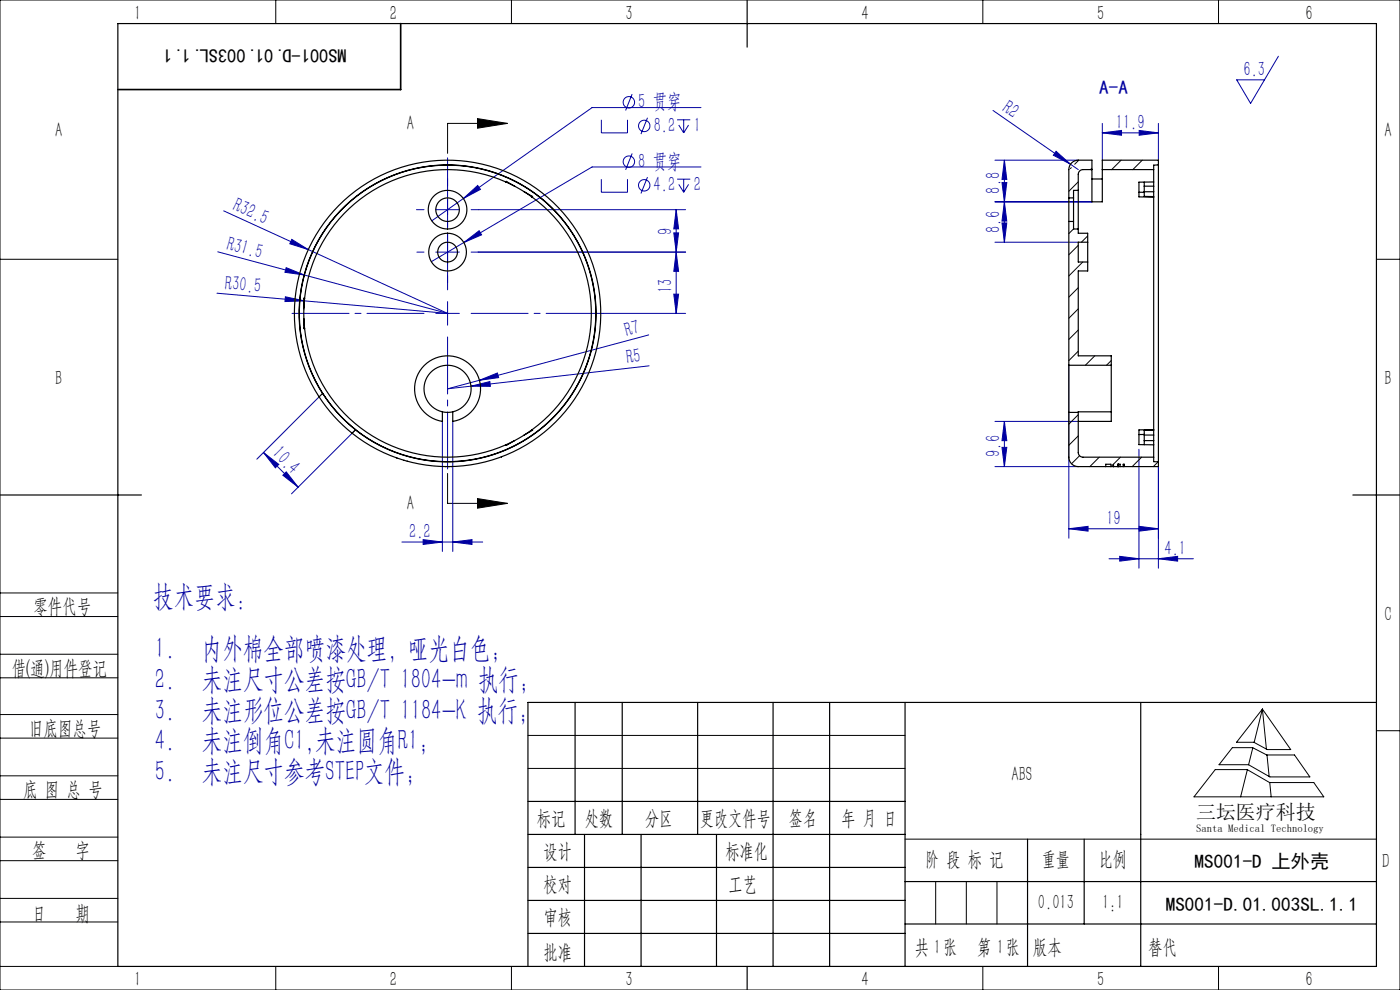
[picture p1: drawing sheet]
<svg xmlns="http://www.w3.org/2000/svg" width="297mm" height="210mm" viewBox="0 0 297 210" stroke-linecap="round" stroke-linejoin="round" font-family="sans-serif">
<g fill="none" stroke="#0000a0" stroke-width=".21">
<path d="M134.1 20l-1.4 3.4M271.2 11.9l-5.9 10-2.9-5h5.9M127.6 38v2.8h5.5v-2.8M127.6 25.4v2.8h5.5v-2.8M134.1 32.6l-1.4 3.4M137.4 37.6l-1.4 3.4M137.4 25l-1.4 3.4M143.7 25.4h2.7M143.7 38h2.7M144 26.5l1 1.7M144 39.1l1 1.7M145 25.4v2.8"/>
<path d="M145 38v2.8M146.1 26.5l-1.1 1.7M146.1 39.1l-1.1 1.7M148.7 22.8h-23.1l-27.3 19.3M148.7 35.4h-23.1l-34.1 20.1M210.7 23.4l18 12.6M211.1 34h17.6M212.6 38.7h1l-.5 4.1zM213.1 34v17.4M213.1 34l.5 4.1h-1zM224 32.1l3.1 2.7-3.6-1.9zM233.8 28.2l4.1-.5v1z"/>
<path d="M233.8 28.2h11.9M233.8 26.2v7.8M241.7 27.7l4 .5-4 .5zM245.7 26.2v7.8M46.2 53.4l18.3 4.9M47.5 44.7l17.9 8.2M60.7 56.8l3.8 1.5-4.1-.5zM61.9 50.8l3.5 2.1-3.9-1.2zM64.5 58.3l30.4 8.2M65.4 52.9l29.5 13.6M92.4 53.5h5M92.4 44.5h5"/>
<path d="M94.9 42v5M94.9 51v5M98.3 42.1l3-2.8 .6 .9zM98.3 42.1l-6.7 4.7M98.4 51.4l3.3-2.5 .5 .9zM101.4 53.5h44M101.5 44.5h43.9M142.9 49.4h1.1l-.6 4.1zM143.4 44.5v22M143.4 44.5l.6 4.1h-1.1zM143.4 53.5l.6 4.1h-1.1zM211.1 42.8h20.5"/>
<path d="M211.1 51.4h17.6M212.6 47.3h1l-.5 4.1zM213.1 42.8l.5 4.1h-1zM46 62.2l18.6 1.6M60.5 63l4.1 .8-4.1 .2zM64.6 63.8l30.3 2.7M64.6 63.2l-.1 2.6M92.4 66.5h5M94.9 64v5M127.9 66.5h17.5M137.6 71l-42.7 11.5 42.8-4.9M142.9 62.4h1.1l-.6 4.1z"/>
<path d="M226.7 77.5v36.7M55.9 96l3.2 2.5-.7 .7zM55.9 96l7.4 7.3M67.7 84.2l-13.2 13.2M75.4 91.2l-13.6 13.6M93.8 89.4v27.6M96 89.4v27.6M99.9 81.9l4-1 .1 1.1zM101.7 80.7l3.8-1.6 .3 1zM211.1 89.4h17.6M211.1 99h17.6M212.6 94.9h1l-.5 4.1z"/>
<path d="M213.1 89.4v9.6M213.1 89.4l.5 4.1h-1zM241.6 95.3v25.2M245.7 99v21.5M60 100.8l.7-.7 2.6 3.2zM85.3 115h17.1M89.8 114.5l4 .5-4 .5zM96 115l4.1-.5v1zM226.7 112.2l4.1-.5v1zM226.7 112.2h19M235.3 118.5h17.9M237.5 118l4.1 .5-4.1 .5z"/>
<path d="M241.7 111.7l4 .5-4 .5zM245.7 118.5l4.1-.5v1z"/>
<circle cx="133.4" cy="21.7" r="1.21"/>
<circle cx="133.4" cy="34.3" r="1.21"/>
<circle cx="136.7" cy="39.3" r="1.21"/>
<circle cx="136.7" cy="26.7" r="1.21"/>
</g>
<g fill="none" stroke="#000" stroke-width=".21">
<path d="M0 0h297v210h-297zM58.5 0v5M108.5 0v5M208.5 0v5M258.5 0v5M101.3 25.2l6.3 1-6.3 1zM107.6 26.2h-12.7v6.3M0 55h25M292 55h5M94.9 100.4v6.4h12.7M101.3 105.8l6.3 1-6.3 1zM0 138.8h25"/>
<path d="M0 125.8h25M0 130.8h25M0 143.8h25M0 156.6h25M0 151.6h25M112 156h80M261.4 158.6h4.3l3 1.5h5.9l3.3 4.7h-8.5l-4.5-2.6h-6.3zM265.8 158.6l-.9 3.6M267.8 150.4l6 8.6h-5l-2.8-1.5h-3.7zM267.8 150.4l-1.7 7.1M267.8 150.4l.9 8.5M292 155h5"/>
<path d="M0 169.6h25M0 164.6h25M0 177.6h25M112 163h80M192 178h100M257.8 163.2h6.8l4.7 2.8h9.4l2.1 3h-27.5zM264.6 163.3l-1.4 5.7M268.8 160.1l.4 4.6M269.4 166l.3 3M0 182.6h25M0 190.6h25M0 195.6h25"/>
<path d="M198.5 187v9M205 187v9M211.5 187v9M0 205h25M58.5 205v5M108.5 205v5M208.5 205v5M258.5 205v5"/>
</g>
<path d="M94.9 39.5v-1.6M89.9 53.5h-1.5M89.9 44.5h-1.6M94.9 48.5v-1.5M94.9 58.5v1.5M94.9 49.5v1.6M99.9 53.5h1.5M99.9 44.5h1.6" fill="none" stroke="#0000a0" stroke-width=".21" stroke-dasharray="30.5 1.3 1.3 1.3"/>
<path d="M89.9 66.5h-28M94.9 61.5v-28M94.9 71.5v28M99.9 66.5h28" fill="none" stroke="#0000a0" stroke-width=".21" stroke-dasharray="30.5 1.3 1.3 1.3" stroke-dashoffset="18.4"/>
<g fill="none" stroke="#000" stroke-width=".25">
<path d="M25 5h267v200h-267zM158.5 0v10M0 105h30M287 105h10M122 149v28M132 149v28M148 149v28M164 149v56M176 149v56M192 149v56M242 149v56M292 149h-180v56"/>
<path d="M112 170h80M112 177h80M124 177v28M136 177v28M152 177v28M218 178v27M230 178v18M112 184h80M112 191h80M112 198h80M192 187h100M192 196h100"/>
<path d="M158.5 205v5"/>
</g>
<path d="M85 5v14h-60" fill="none" stroke="#000" stroke-width=".35"/>
<path d="M101.3 25.2l6.3 1-6.3 1zM101.3 105.8l6.3 1-6.3 1z" fill="#000"/>
<g fill="#0000a0">
<path d="M224 32.1l3.1 2.7-3.6-1.9z"/>
<path d="M61.9 50.8l3.5 2.1-3.9-1.2z"/>
<path d="M60.7 56.8l3.8 1.5-4.1-.5z"/>
<path d="M60.5 63l4.1 .8-4.1 .2z"/>
<path d="M99.9 81.9l4-1 .1 1.1z"/>
<path d="M101.7 80.7l3.8-1.6 .3 1z"/>
<path d="M98.3 42.1l3.6-1.9-.6-.9zM98.4 51.4l3.8-1.6-.5-.9zM226.7 112.2l4.1-.5v1zM241.7 111.7l4 .5-4 .5zM233.8 28.2l4.1-.5v1zM241.7 27.7l4 .5-4 .5zM237.5 118l4.1 .5-4.1 .5zM245.7 118.5l4.1-.5v1z"/>
<path d="M142.9 49.4h1.1l-.6 4.1zM143.4 44.5l.6 4.1h-1.1z"/>
<path d="M143.4 53.5l.6 4.1h-1.1zM142.9 62.4h1.1l-.6 4.1zM213.1 34l.5 4.1h-1zM212.6 38.7h1l-.5 4.1zM213.1 42.8l.5 4.1h-1zM212.6 47.3h1l-.5 4.1zM213.1 89.4l.5 4.1h-1zM212.6 94.9h1l-.5 4.1z"/>
<path d="M55.9 96l3.2 2.5-.7 .7zM60 100.8l.7-.7 2.6 3.2z"/>
<path d="M89.8 114.5l4 .5-4 .5zM96 115l4.1-.5v1z"/>
</g>
<g fill="none" stroke="#000" stroke-width=".25">
<path d="M107.3 38.6a30.5 30.5 0 0 0-42.7 24.6M107.3 38.6l.1-.1 1.8 1M107.3 38.6h.1M107.4 38.6l1.8 .9M107.5 38.5l-.1 .1M109.2 39.5l2 1.2M231.6 36h-1.9a1 1 0 0 0-1 1v3.4M231.6 36v-2h-2.9a2 2 0 0 0-2 2v6M231.6 36v6.8h2.2v-6.8M231.6 38h2.2M233.8 36h10.9M242.7 39.5v1.2"/>
<path d="M242.7 39.5h2M242.7 38.6v.9M244.7 38.6h-3.1v3.2h3.1M244.7 36v2.6M244.7 39.5v1.2M244.7 38.6v.9M245.7 35v63M245.7 35h-1v1M245.7 35v-1h-11.9v2M111.2 40.7l1.6 1.1M111.2 40.7l1.8 1-.1 .1M112.8 41.8h.1"/>
<path d="M112.9 41.6l-.1 .2M112.9 41.8a30.5 30.5 0 0 1 0 49.3M226.7 42v5M226.7 47v30.5M226.7 42h1M226.7 47h1M227.7 42v5M227.7 47v1.6h1M228.7 40.4v8.2M228.7 48.6v.9h2v1.9M228.7 40.4h-1v1.6M230.7 51.4v4.2"/>
<path d="M230.7 51.4h-2v4.2h2M230.7 55.6v1.9h-2v18h7v2M241.6 40.8h1.1M242.7 40.7v1h2M242.7 40.7h2M244.7 41.8v49.3M244.7 40.7v1.1M64.5 65.3v2.4M64.5 67.7l.1 1.9M64.5 67.7v2h.1M64.5 69.6h.1M64.5 63.4h.1"/>
<path d="M64.6 63.4l-.1 1.9M64.6 69.6v.1M64.6 69.7a30.5 30.5 0 0 0 42.7 24.7M64.6 63.2h-.1v2.1M64.6 63.2v.2M226.7 77.5v10M226.7 77.5h9M235.7 77.5v9.9M67.7 84.2a32.5 32.5 0 0 1 22.1-49.8 32.5 32.5 0 0 1 36.6 40.3 32.5 32.5 0 0 1-51.7 17.2M67.7 84.2l.7-.8a31.5 31.5 0 0 0 7 7.8M67.7 84.2a32.5 32.5 0 0 0 7 7.7M68.4 83.5a31.5 31.5 0 0 1 21.6-48.1 31.5 31.5 0 0 1 35.4 39.1 31.5 31.5 0 0 1-50 16.7"/>
<path d="M75.4 91.2l-.7 .7M84.2 97.1h.1M85.7 97.6h.1M86.4 97.8h.1M93.8 87.4a5 5 0 0 1-3-7.7 5 5 0 0 1 8.3 0 5 5 0 0 1-3.1 7.7M93.8 87.4v2a7 7 0 0 1-4.7-10.7 7 7 0 0 1 11.7 0 7 7 0 0 1-4.8 10.7v-2M93.8 87.4l1.1 .1 1.1-.1M94.5 99h.1M94.9 99h.1M95.3 99h-.1M95.8 99h-.1M106.4 96.9h-.1"/>
<path d="M106.4 96.9h.1M107.4 94.3l-.1 .1M107.4 94.3l.1 .1M109.2 93.5l-1.8 .8M109.2 93.5l-1.8 1-.1-.1M111.2 92.3l-2 1.2M112.8 91.2l-1.6 1.1M112.8 91.2l.1 .1M112.9 91.1l.1 .2-1.8 1M112.9 91.1l-.1 .1M226.7 87.5v9.5a2 2 0 0 0 2 2h5.9M226.7 87.5h2"/>
<path d="M228.7 87.5v8.5a1 1 0 0 0 1 1h15M234.6 99v-.5h1.1v.5M235.7 99h-1.1M235.7 99h1.4M235.7 87.4h-7v.1M235.7 87.4v2h-7M236.2 98.5v.5v-.5M237.1 99v-.5h.2v.5M237.2 98.5v.4l-.1 .1M237.3 99v-.5h.3v.5M237.3 99h.3M237.6 99h.7"/>
<path d="M238.3 99h.1M238.4 98.9l-.1 .1M238.5 98.9h-.1M242.7 92.3v1.2M242.7 93.5v.8M242.7 93.5h2M242.7 92.2h-1.1M242.7 92.3h2M244.7 91.1l-3.1 .1v3.1l3.1 .1M244.7 94.4v2.6M244.7 92.3v1.2M244.7 91.1v1.2"/>
<path d="M244.7 93.5v.9M244.7 97v.9l1 .1M244.7 91.3h-2v1M245.7 98v1h-7.2v-.5h-.2v.5"/>
<circle cx="94.9" cy="53.5" r="4"/>
<circle cx="94.9" cy="53.5" r="2.1"/>
<circle cx="94.9" cy="44.5" r="2.5"/>
<circle cx="94.9" cy="44.5" r="4.1"/>
<circle cx="94.9" cy="66.5" r="31.4"/>
</g>
<g fill="none" stroke="#000" stroke-width=".21">
<path d="M227.3 35.6l-.2 .2M228.7 38.6l-2 2M228.9 34l-.9 .8M231.6 35.7l-.3 .3M237.8 34l-2 2M242.3 34l-2 2M227.7 48.6l-1 1M228.7 52l-2 2M229.7 55.6l-3 2.9M230.7 50l-1.3 1.4M228.7 61l-2 2M228.7 65.5l-2 2"/>
<path d="M228.7 70l-2 2M228.7 74.5l-2 2M232.3 75.5l-2 2M235.7 76.5l-1 1M228.7 88l-2 2M228.7 92.5l-2 2M229 96.7l-1.7 1.7M233.2 97l-2 2M236.1 98.6l-.4 .4M237.7 97l-1.4 1.4M242.2 97l-2 2M245.7 98l-1 1"/>
</g>
<g font-size="6.3" fill="#0000a0">
<text x="32.5" y="128.6">技术要求：</text>
<text x="32.8" y="139.6">1.</text>
<text x="42.8" y="139.6">内外棉全部喷漆处理，哑光白色；</text>
<text x="32.8" y="146.1">2.</text>
<text x="42.8" y="146.1">未注尺寸公差按GB/T 1804-m 执行；</text>
<text x="32.8" y="152.6">3.</text>
<text x="42.8" y="152.6">未注形位公差按GB/T 1184-K 执行；</text>
<text x="32.8" y="159.1">4.</text>
<text x="42.8" y="159.1">未注倒角C1,未注圆角R1;</text>
<text x="32.8" y="165.6">5.</text>
<text x="42.8" y="165.6">未注尺寸参考STEP文件；</text>
</g>
<g font-size="4.4">
<text x="28.5" y="4.1">1</text>
<text x="82.7" y="4.1">2</text>
<text x="132.7" y="4.1">3</text>
<text x="182.7" y="4.1">4</text>
<text x="232.7" y="4.1">5</text>
<text x="277" y="4.1">6</text>
<text x="11.7" y="29.1">A</text>
<text x="86.3" y="27.6">A</text>
<text x="293.7" y="29.1">A</text>
<text x="11.7" y="81.6">B</text>
<text x="293.7" y="81.6">B</text>
<text x="86.3" y="108.2">A</text>
<text x="7.1" y="130.1">零件代号</text>
<text x="293.7" y="131.6">C</text>
<text x="2.5" y="143.2">借(通)用件登记</text>
<text x="6.2" y="155.8">旧底图总号</text>
<text x="214.6" y="165.6">ABS</text>
<text x="4.9" y="168.9">底 图 总 号</text>
<text x="113.9" y="174.9">标记</text>
<text x="124.1" y="174.9">处数</text>
<text x="136.9" y="174.9">分区</text>
<text x="148.5" y="174.9">更改文件号</text>
<text x="167.4" y="174.9">签名</text>
<text x="178.5" y="174.9">年 月 日</text>
<text x="6.8" y="181.9">签</text>
<text x="16" y="181.9">字</text>
<text x="115.3" y="181.9">设计</text>
<text x="153.9" y="181.9">标准化</text>
<text x="196.3" y="183.7">阶 段 标 记</text>
<text x="221" y="183.7">重量</text>
<text x="233.1" y="183.7">比例</text>
<text x="293.2" y="184.1">D</text>
<text x="115.3" y="189">校对</text>
<text x="154.6" y="189">工艺</text>
<text x="6.8" y="195.2">日</text>
<text x="16" y="195.2">期</text>
<text x="115.3" y="196">审核</text>
<text x="220.2" y="192.7">0.013</text>
<text x="233.8" y="192.7">1:1</text>
<text x="115.3" y="203.4">批准</text>
<text x="194" y="202.4">共 张</text>
<text x="198.1" y="202.4">1</text>
<text x="207.3" y="202.4">第 张</text>
<text x="211.5" y="202.4">1</text>
<text x="219.1" y="202.4">版本</text>
<text x="28.5" y="209.1">1</text>
<text x="82.7" y="209.1">2</text>
<text x="132.7" y="209.1">3</text>
<text x="182.7" y="209.1">4</text>
<text x="232.7" y="209.1">5</text>
<text x="277" y="209.1">6</text>
</g>
<g font-size="4.4" fill="#0000a0">
<text x="263.8" y="16.1">6.3</text>
<text x="135.4" y="23">5 贯穿</text>
<text x="212.4" y="23.6" transform="rotate(35 212.4 23.6)">R2</text>
<text x="138.7" y="28">8.2</text>
<text x="147.2" y="28">1</text>
<text x="236.7" y="27.3">11.9</text>
<text x="135.4" y="35.6">8 贯穿</text>
<text x="138.7" y="40.6">4.2</text>
<text x="147.2" y="40.6">2</text>
<text x="212.2" y="41.1" transform="rotate(-90 212.2 41.1)">8.8</text>
<text x="49.2" y="44.6" transform="rotate(25 49.2 44.6)">R32.5</text>
<text x="47.9" y="53" transform="rotate(15 47.9 53)">R31.5</text>
<text x="142.6" y="49.8" transform="rotate(-90 142.6 49.8)">9</text>
<text x="212.2" y="49.4" transform="rotate(-90 212.2 49.4)">8.6</text>
<text x="47.6" y="61.5" transform="rotate(5 47.6 61.5)">R30.5</text>
<text x="142.6" y="62.2" transform="rotate(-90 142.6 62.2)">13</text>
<text x="133" y="71.4" transform="rotate(-15 133 71.4)">R7</text>
<text x="133" y="77.3" transform="rotate(-7 133 77.3)">R5</text>
<text x="57.5" y="96.4" transform="rotate(45 57.5 96.4)">10.4</text>
<text x="212.2" y="96.9" transform="rotate(-90 212.2 96.9)">9.6</text>
<text x="234.7" y="111.3">19</text>
<text x="86.8" y="114.1">2.2</text>
<text x="247" y="117.7">4.1</text>
</g>
<text font-size="4.4" fill="#010000" x="243.6" y="202.4">替代</text>
<text font-size="4.2" x="253.7" y="173.7">三坛医疗科技</text>
<g font-size="4.1">
<text x="73.5" y="10.4" transform="rotate(-180 73.5 10.4)">MS001-D.01.003SL.1.1</text>
<text x="253.4" y="184">MS001-D 上外壳</text>
<text x="247.3" y="193.1">MS001-D.01.003SL.1.1</text>
</g>
<text font-size="4.1" fill="#0000a0" x="233.2" y="20">A-A</text>
<text font-size="2.3" x="253.7" y="176.6">Santa Medical Technology</text>
</svg>
